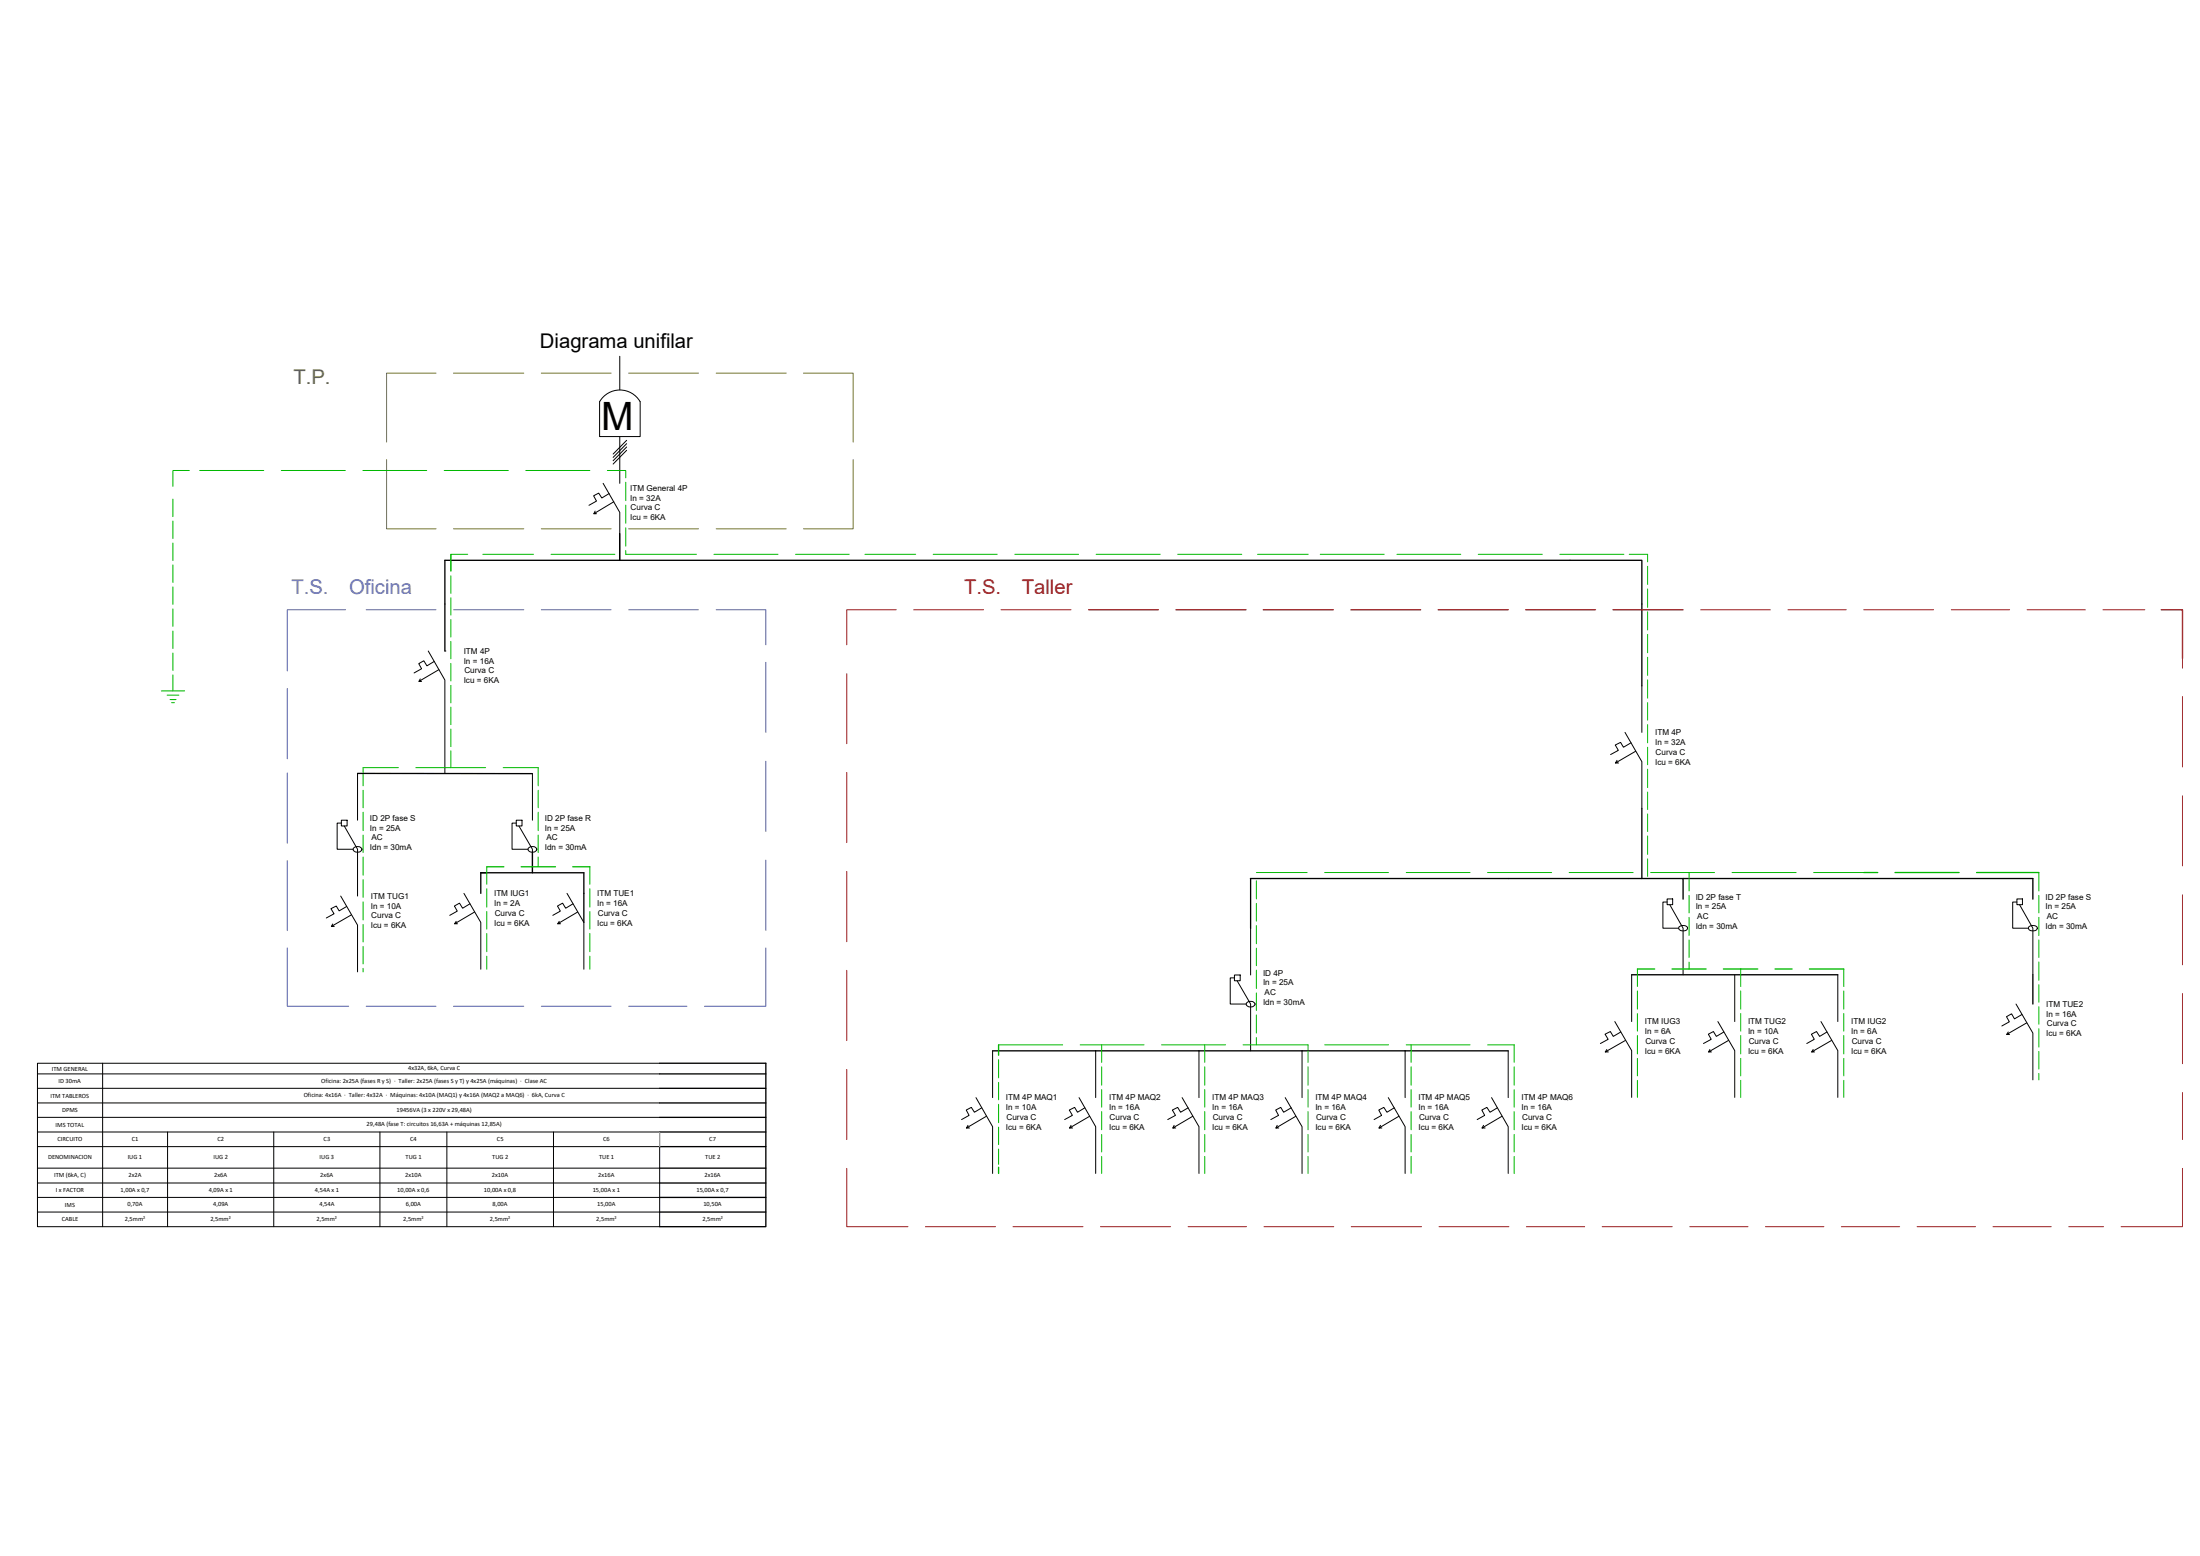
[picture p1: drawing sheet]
<svg xmlns="http://www.w3.org/2000/svg" width="420mm" height="297mm" viewBox="0 0 420 297" stroke-linecap="round" stroke-linejoin="round" font-family="sans-serif">
<!-- layer: Medidor -->
<path d="M114.5 76.7v6.6h7.8v-6.6M114.5 76.7a4.5 4.5 0 0 1 7.7 0" fill="none" stroke="#000" stroke-width=".19"/>
<!-- layer: T+S+R+N -->
<g fill="none" stroke="#000" stroke-width=".19">
<path d="M118.4 68v6.4M118.4 83.3v9M313.6 130.9v8.9M68.3 147.6v9M101.7 147.6v9M311.6 186.1v8.9M331.3 186.1v8.9M351 186.1v8.9M189.6 200.6v8.9M209.3 200.6v8.9M229 200.6v8.9M248.7 200.6v8.9"/>
<path d="M268.4 200.6v8.9M288 200.6v8.9"/>
</g>
<!-- layer: Termica -->
<g fill="none" stroke="#000" stroke-width=".19">
<path d="M113.7 97.6l-.3 .5M115.2 92.3l3.2 5.5v9.2v-5.2M116.3 94.2l-1.4 .9-.6-1-.9 .5 .5 1.1-1.4 .8M117.2 95.8l-3.8 2.3h.5M80.3 129.6l-.3 .5M81.8 124.3l3.2 5.5v17.8M82.9 126.3l-1.4 .8-.6-1-.9 .6 .5 1-1.4 .8M83.8 127.8l-3.8 2.3h.5M310.3 139.8l3.3 5.6v8.9M308.8 145.1l-.3 .6M311.5 141.8l-1.5 .8-.5-.9-1 .5 .6 1-1.5 .8M312.4 143.4l-3.9 2.3h.6"/>
<path d="M63.5 176.4l-.2 .5M65.1 171.1l3.2 5.5v8.9M66.2 173l-1.4 .9-.6-.9-1 .5 .6 .9-1.5 .8M67.1 174.7l-3.8 2.2h.5M87.1 175.9l-.3 .4M88.6 170.5l3.2 5.6v8.9M89.7 172.5l-1.4 .9-.5-1-1 .6 .5 .9-1.4 .8M90.6 174.1l-3.8 2.2h.6M106.8 175.9l-.3 .4M108.3 170.5l3.2 5.6v8.9M109.4 172.5l-1.4 .9-.6-1-.9 .6 .5 .9-1.4 .8M110.3 174.1l-3.8 2.2h.6"/>
<path d="M238.8 177.2v8.9M308.4 195l3.2 5.6v8.9M309.5 197l-1.4 .9-.5-1-1.1 .5 .6 1-1.5 .8M310.4 198.6l-3.8 2.2h.6M328.1 195l3.2 5.6v8.9M329.2 197l-1.4 .9-.6-1-.9 .5 .5 1-1.5 .8M330.1 198.6l-3.8 2.2h.6M347.8 195l3.2 5.6v8.9M348.9 197l-1.4 .9-.6-1-1 .5 .6 1-1.4 .8M349.8 198.6l-3.8 2.2h.5M383.5 197l-.3 .5M385 191.7l3.2 5.5v8.9"/>
<path d="M386.2 193.7l-1.5 .8-.5-1-1 .6 .6 1-1.5 .8M387.1 195.3l-3.9 2.2h.6M184.9 214.8l-.3 .5M186.4 209.5l3.2 5.6v8.9M187.5 211.5l-1.4 .8-.6-.9-1 .5 .6 1-1.5 .8M188.4 213.1l-3.8 2.2h.6M204.6 214.8l-.3 .5M206.1 209.5l3.2 5.6v8.9M207.2 211.5l-1.4 .8-.6-.9-1 .5 .6 1-1.5 .8M208.1 213.1l-3.8 2.2h.6M224.2 214.8l-.2 .5M225.8 209.5l3.2 5.6v8.9"/>
<path d="M226.9 211.5l-1.4 .8-.6-.9-1 .5 .6 1-1.5 .8M227.8 213.1l-3.8 2.2h.5M243.9 214.8l-.2 .5M245.4 209.5l3.3 5.6v8.9M246.6 211.5l-1.4 .8-.6-.9-1 .5 .6 1-1.5 .8M247.5 213.1l-3.8 2.2h.5M263.7 214.8l-.3 .5M265.1 209.5l3.3 5.6v8.9M266.3 211.5l-1.4 .8-.6-.9-1 .5 .6 1-1.5 .8M267.2 213.1l-3.8 2.2h.5M283.3 214.8l-.3 .5M284.9 209.5l3.1 5.6v8.9"/>
<path d="M286 211.5l-1.4 .8-.6-.9-1 .5 .5 1-1.4 .8M286.9 213.1l-3.9 2.2h.6M306.9 200.3l-.3 .5M326.6 200.3l-.3 .5M346.3 200.3l-.3 .5"/>
</g>
<!-- layer: Diferencial -->
<g fill="none" stroke="#000" stroke-width=".19">
<path d="M85 124.3h.1M65.2 156.6h1.1v1.1h-1.1zM65.2 157.1h-.8v5h3M65.7 157.7l2.6 4.4v9M98.6 156.6h1.1v1.1h-1.1zM98.6 157.1h-.8v5h3M99.1 157.7l2.6 4.4v4.5M67.5 162a1.01 1.01 0 0 1 1.6 .1 .92 .92 0 0 1-.8 .6 .92 .92 0 0 1-.9-.6zM100.9 162a1.01 1.01 0 0 1 1.6 .1 .92 .92 0 0 1-.8 .6 .92 .92 0 0 1-.9-.6zM318.4 171.6h1v1.1h-1zM318.4 172.2h-.8v5h3M318.9 172.7l2.5 4.5v8.9"/>
<path d="M320.6 177a1.03 1.03 0 0 1 1.7 .2 .95 .95 0 0 1-.9 .5 .95 .95 0 0 1-.8-.5zM385.2 171.6h1v1.1h-1zM385.2 172.2h-.8v5h3M385.7 172.7l2.5 4.5v8.9M387.6 176.9l.8-.2a.56 .56 0 0 1 .6 .7 1.01 1.01 0 0 1-1.6-.2zM235.8 186.1h1.1v1.1h-1.1zM235.8 186.7h-.9v5h3.1M236.3 187.2l2.5 4.5v8.9M238 191.5a1.01 1.01 0 0 1 1.7 .2 .92 .92 0 0 1-.9 .5 .92 .92 0 0 1-.8-.5z"/>
</g>
<!-- layer: Tierra -->
<g fill="none" stroke="#00b800" stroke-width=".19">
<path d="M33 95.3v3.3M33 99.5v3.3M36.2 89.8h-3.2v3.1M38.1 89.8h12.3M53.7 89.8h12.3M69.3 89.8h12.2M84.8 89.8h12.3M100.4 89.8h12.2M116 89.8h3.5v1.4M119.5 92.1v3.5M119.5 96.4v3.5M33 103.7v3.3"/>
<path d="M33 107.9v3.3M33 112v3.4M33 116.2v3.4M86.1 105.8v3.3M86.1 109.9v3.4M86.1 114.1v3.3M86.1 118.3v3.3M89.3 105.8h-3.2v3.2M92.2 105.8h9.7M105.2 105.8h12.2M119.5 105.1v.7h13.5M119.5 100.7v3.6"/>
<path d="M136.4 105.8h12.2M151.9 105.8h10.3M165.2 105.8h9.7M178.2 105.8h12.3M193.8 105.8h12.2M209.3 105.8h12.3M224.9 105.8h12.3M240.2 105.8h9.7M252.1 105.8h12.3M266.8 105.8h12.2M282.3 105.8h12.3M297.9 105.8h12.2"/>
<path d="M311.1 105.8h3.6v1.5M314.7 108.1v3.5M314.7 112.4v3.5M314.7 116.8v3.5M30.8 131.9h4.5M31.9 132.7h2.3M32.5 133.5h1.1M32.8 134.1h.5M33 120.5v3.3M33 124.7v3.3M33 128.8v3.1M86.1 122.5v3.3"/>
<path d="M86.1 126.6v3.4M86.1 130.8v3.4M86.1 135v3.3M86.1 139.2v3.3M314.7 121.1v3.5M314.7 125.5v3.4M314.7 129.8v3.5M314.7 134.1v3.4M314.7 138.3v3.5M69.3 150.9v3.3M69.3 155.1v3.5M69.3 159.4v3.4"/>
<path d="M76.1 146.5h-6.8v3.5M79.4 146.5h13.4M86.1 143.3v3.2M96.1 146.5h6.7v3.5M102.8 150.9v3.3M102.8 155.1v3.5M102.8 159.4v3.4M314.7 142.6v3.4M314.7 146.8v3.6M314.7 151.2v3.3M314.7 155.4v3.3M314.7 159.6v3.5"/>
<path d="M69.3 163.6v3.5M69.3 167.9v3.4M69.3 172.2v3.4M69.3 176.5v3.3M93 165.5v3.3M93 169.7v3.5M93 174v3.4M93 178.2v3.5M102.8 163.6v1.9M112.6 165.5v3.3M112.6 169.7v3.5M112.6 174v3.4"/>
<path d="M112.6 178.2v3.5M239.9 168.1v3.5M239.9 172.5v3.3M239.9 176.7v3.5M239.9 166.6h9.7M253 166.6h12.2M268.6 166.6h12.2M284.1 166.6h12.2M299.7 166.6h12.2M314.7 163.9v3.4M315.3 166.6h12.1M322.6 166.6v3.5"/>
<path d="M322.6 170.9v3.4M322.6 175.1v3.5M322.6 179.4v3.4M330.8 166.6h12.2M346.4 166.6h9.6M389.4 166.6v3.5M389.4 170.9v3.4M389.4 175.1v3.5M389.4 179.4v3.4M69.3 180.7v3.3M69.3 184.9v.6M93 182.5v2.5"/>
<path d="M112.6 182.5v2.5M190.7 199.5h12.2M206.3 199.5h12.2M210.4 199.5v3.3M221.8 199.5h12.3M230.1 199.5v3.3M237.4 199.5h12.4v3.3M239.9 181v3.3M239.9 185.2v3.5M239.9 189.6v3.3M239.9 193.7v3.5M239.9 198.1v1.4"/>
<path d="M253 199.5h12.2M268.6 199.5h12.2M269.5 199.5v3.3M284.1 199.5h5.1v3.3M312.7 185v3.3M312.7 189.2v3.4M312.7 193.5v3.3M312.7 197.7v3.5M322.6 183.7v1.3M332.4 185v3.3M332.4 189.2v3.4M332.4 193.5v3.3"/>
<path d="M332.4 197.7v3.5M352.1 185v3.3M352.1 189.2v3.4M352.1 193.5v3.3M352.1 197.7v3.5M389.4 183.6v3.5M389.4 188v3.3M389.4 192.2v3.3M389.4 196.4v3.5M190.7 202.3v3.5M190.7 206.6v3.4M190.7 210.8v3.5"/>
<path d="M190.7 215.2v3.3M190.7 219.4v2.9M210.4 203.7v3.5M210.4 208v3.4M210.4 212.2v3.5M210.4 216.6v3.3M230.1 203.7v3.5M230.1 208v3.4M230.1 212.2v3.5M230.1 216.6v3.3M249.8 203.7v3.5M249.8 208v3.4"/>
<path d="M249.8 212.2v3.5M249.8 216.6v3.3M269.5 203.7v3.5M269.5 208v3.4M269.5 212.2v3.5M269.5 216.6v3.3M289.2 203.7v3.5M289.2 208v3.4M289.2 212.2v3.5M289.2 216.6v3.3M312.7 202v3.4M312.7 206.2v3.3"/>
<path d="M332.4 202v3.4M332.4 206.2v3.3M352.1 202v3.4M352.1 206.2v3.3M389.4 200.7v3.4M389.4 204.9v1.2M210.4 220.8v3.2M230.1 220.8v3.2M249.8 220.8v3.2M269.5 220.8v3.2M289.2 220.8v3.2"/>
</g>
<!-- layer: Fases -->
<path d="M119.7 84.1l-2.6 2.6M119.7 84.7l-2.6 2.6M119.7 85.3l-2.6 2.7M119.7 86l-2.6 2.6" fill="none" stroke="#000" stroke-width=".19"/>
<!-- layer: T.S. Oficina -->
<g fill="none" stroke="#5d67af" stroke-width=".19">
<path d="M66 116.4h-11.1v11.7M69.9 116.4h13.4M86.6 116.4h13.4M103.4 116.4h13.3M120.1 116.4h13.3M136.8 116.4h9.5v6.7M54.9 131.4v13.5M146.3 126.4v13.4M54.9 147.6v13.4M146.3 145.3v13.4M54.9 164.3v13.4M146.3 164.2v13.4"/>
<path d="M54.9 181v11.1h11.7M69.9 192.1h13.4M86.6 192.1h13.4M103.4 192.1h13.3M120.1 192.1h11.1M146.3 181v11.1h-11.8"/>
</g>
<!-- layer: T.P. -->
<path d="M83.3 71.2h-9.5v13.2M86.6 71.2h13.4M103.4 71.2h13.3M120.1 71.2h13.3M136.8 71.2h13.4M153.5 71.2h9.4v13.2M73.8 87.7v13.3h9.5M162.9 87.7v13.3h-9.4M86.6 101h13.4M103.4 101h13.3M120.1 101h13.3M136.8 101h13.4" fill="none" stroke="#72742f" stroke-width=".19"/>
<!-- layer: T+S+R+N -->
<g fill="none" stroke="#000" stroke-width=".25">
<path d="M85 124.3v-17.3h228.6v23.9M68.3 147.6l33.3 .1M313.6 154.3v13.4M91.8 166.6h19.7v3.9M91.8 166.6v3.9M91.8 166.6h1.1M321.4 171.6v-3.9h-82.6v9.5M321.4 167.7h66.8v3.9M311.6 186.1h39.4M388.2 186.1v5.6M126 203h20.3v31.2h-20.3M126 216.1h20.3"/>
<path d="M126 218.9h20.3M126 213.3h20.3M126 210.6h20.3M126 207.8h20.3M126 205h20.3M189.6 200.6h98.4M126 223h20.3M126 225.8h20.3M126 228.6h20.3M126 231.4h20.3"/>
</g>
<!-- layer: Diferencial -->
<path d="M101.7 162.7v3.9" fill="none" stroke="#000" stroke-width=".25"/>
<!-- layer: Termica -->
<path d="M111.5 170.5v5.6" fill="none" stroke="#000" stroke-width=".25"/>
<!-- layer: T.S. Taller -->
<g fill="none" stroke="#991b1e" stroke-width=".19">
<path d="M171.2 116.4h-9.5v6.7M174.5 116.4h13.3M191.2 116.4h13.4M324.8 116.4h13.3M341.5 116.4h11.1M355.9 116.4h13.4M372.7 116.4h11.1M387.1 116.4h11.2M401.6 116.4h8M416.8 116.4v11.1M161.7 128.6v13.4M416.8 133v13.4"/>
<path d="M161.7 147.5v13.4M416.8 151.9v13.4M161.7 166.4v13.4M416.8 170.8v13.4M161.7 185.2v13.5M416.8 189.7v13.4M161.7 204.2v13.3M416.8 208.6v8.9M161.7 223v11.2h11.7M176.7 234.2h13.4M193.5 234.2h13.3M210.2 234.2h13.4"/>
<path d="M226.9 234.2h11.1M241.4 234.2h13.3M258.1 234.2h13.4M274.8 234.2h13.4M291.5 234.2h11.1M306 234.2h13.4M322.7 234.2h11.1M337.2 234.2h11.1M351.7 234.2h11.1M366.1 234.2h11.2M380.6 234.2h11.2M395.1 234.2h6.6"/>
<path d="M416.8 223v11.2h-11.7"/>
</g>
<!-- layer: Tierra -->
<g fill="none" stroke="#00b800" stroke-width=".25">
<path d="M93 165.5h3.2M99.5 165.5h6.6M109.4 165.5h3.2M356 166.6h2.6M361.9 166.6h12.2M377.5 166.6h11.9M190.7 199.5v2M312.7 185h3.3M319.3 185h6.5M329.1 185h6.6M339 185h3.3M345.6 185h6.5"/>
<path d="M190.7 222.8v1.2"/>
</g>
<!-- layer: PDF_Geometry -->
<g fill="none" stroke="#000" stroke-width=".19">
<path d="M7.2 205h118.8M7.2 207.8h118.8M7.2 210.6h118.8M7.2 213.3h118.8M7.2 216.1h118.8M19.6 203v31.2M32 216.1v18.1M52.3 216.1v18.1M72.6 216.1v18.1M85.3 216.1v18.1M105.7 216.1v18.1M126 203h-118.8v31.2h118.8v-15.3h-118.8"/>
<path d="M7.2 223h118.8M7.2 225.8h118.8M7.2 228.6h118.8M7.2 231.4h118.8"/>
</g>
<path d="M126 216.1v2.8" fill="none" stroke="#979797" stroke-width=".25"/>
<!-- layer: T.S. Taller -->
<path d="M207.9 116.4h13.3M224.6 116.4h13.4M241.3 116.4h13.3M258 116.4h13.3M274.7 116.4h13.3M291.4 116.4h13.3M308.1 116.4h13.3M412.7 116.4h4.1v9.3" fill="none" stroke="#991b1e" stroke-width=".25"/>
<text font-size="7.5" x="114.8" y="82.1">M</text>
<text font-size="3.9" x="103.1" y="66.4">Diagrama unifilar</text>
<text font-size="3.9" fill="#72742f" x="56" y="73.4">T.P.</text>
<g font-size="3.9" fill="#5d67af">
<text x="55.7" y="113.4">T.S.</text>
<text x="66.7" y="113.4">Oficina</text>
</g>
<g font-size="3.9" fill="#991b1e">
<text x="184.1" y="113.4">T.S.</text>
<text x="195.2" y="113.4">Taller</text>
</g>
<g font-size="1.6">
<text x="120.4" y="93.7">ITM General 4P</text>
<text x="120.4" y="95.6">In = 32A</text>
<text x="120.4" y="99.3">Icu = 6KA</text>
<text x="120.4" y="97.4">Curva C</text>
<text x="88.6" y="124.8">ITM 4P</text>
<text x="88.6" y="126.7">In = 16A</text>
<text x="88.6" y="130.4">Icu = 6KA</text>
<text x="88.7" y="128.6">Curva C</text>
<text x="316.1" y="140.4">ITM 4P</text>
<text x="316.1" y="142.2">In = 32A</text>
<text x="316.1" y="146">Icu = 6KA</text>
<text x="316.2" y="144.1">Curva C</text>
<text x="70.7" y="156.7">ID 2P fase S</text>
<text x="70.7" y="158.6">In = 25A</text>
<text x="71" y="160.4">AC</text>
<text x="104.1" y="156.7">ID 2P fase R</text>
<text x="104.1" y="158.6">In = 25A</text>
<text x="104.4" y="160.4">AC</text>
<text x="70.7" y="162.3">Idn = 30mA</text>
<text x="104.1" y="162.3">Idn = 30mA</text>
<text x="70.8" y="171.6">ITM TUG1</text>
<text x="70.8" y="173.5">In = 10A</text>
<text x="94.4" y="171.1">ITM IUG1</text>
<text x="94.4" y="173">In = 2A</text>
<text x="114" y="171.1">ITM TUE1</text>
<text x="114" y="173">In = 16A</text>
<text x="323.8" y="171.7">ID 2P fase T</text>
<text x="323.8" y="173.6">In = 25A</text>
<text x="390.7" y="171.7">ID 2P fase S</text>
<text x="390.7" y="173.6">In = 25A</text>
<text x="70.8" y="177.2">Icu = 6KA</text>
<text x="70.9" y="175.3">Curva C</text>
<text x="94.4" y="176.7">Icu = 6KA</text>
<text x="94.5" y="174.8">Curva C</text>
<text x="114" y="176.7">Icu = 6KA</text>
<text x="114.2" y="174.8">Curva C</text>
<text x="323.8" y="177.4">Idn = 30mA</text>
<text x="324.1" y="175.5">AC</text>
<text x="390.7" y="177.4">Idn = 30mA</text>
<text x="390.9" y="175.5">AC</text>
<text x="241.2" y="186.3">ID 4P</text>
<text x="241.2" y="188.1">In = 25A</text>
<text x="241.2" y="191.9">Idn = 30mA</text>
<text x="241.5" y="190">AC</text>
<text x="314.2" y="195.6">ITM IUG3</text>
<text x="314.2" y="197.4">In = 6A</text>
<text x="333.8" y="195.6">ITM TUG2</text>
<text x="333.8" y="197.4">In = 10A</text>
<text x="353.5" y="195.6">ITM IUG2</text>
<text x="353.5" y="197.4">In = 6A</text>
<text x="390.8" y="192.2">ITM TUE2</text>
<text x="390.8" y="194.1">In = 16A</text>
<text x="390.8" y="197.9">Icu = 6KA</text>
<text x="390.9" y="195.9">Curva C</text>
<text x="314.2" y="201.2">Icu = 6KA</text>
<text x="314.2" y="199.3">Curva C</text>
<text x="333.8" y="201.2">Icu = 6KA</text>
<text x="334" y="199.3">Curva C</text>
<text x="353.5" y="201.2">Icu = 6KA</text>
<text x="353.7" y="199.3">Curva C</text>
<text x="192.1" y="210">ITM 4P MAQ1</text>
<text x="192.1" y="211.9">In = 10A</text>
<text x="192.1" y="215.7">Icu = 6KA</text>
<text x="192.2" y="213.8">Curva C</text>
<text x="211.8" y="210">ITM 4P MAQ2</text>
<text x="211.8" y="211.9">In = 16A</text>
<text x="211.8" y="215.7">Icu = 6KA</text>
<text x="211.9" y="213.8">Curva C</text>
<text x="231.5" y="210">ITM 4P MAQ3</text>
<text x="231.5" y="211.9">In = 16A</text>
<text x="231.5" y="215.7">Icu = 6KA</text>
<text x="231.6" y="213.8">Curva C</text>
<text x="251.2" y="210">ITM 4P MAQ4</text>
<text x="251.2" y="211.9">In = 16A</text>
<text x="251.2" y="215.7">Icu = 6KA</text>
<text x="251.3" y="213.8">Curva C</text>
<text x="270.9" y="210">ITM 4P MAQ5</text>
<text x="270.9" y="211.9">In = 16A</text>
<text x="270.9" y="215.7">Icu = 6KA</text>
<text x="271" y="213.8">Curva C</text>
<text x="290.6" y="210">ITM 4P MAQ6</text>
<text x="290.6" y="211.9">In = 16A</text>
<text x="290.6" y="215.7">Icu = 6KA</text>
<text x="290.7" y="213.8">Curva C</text>
</g>
<g font-size="1.2">
<text x="9.7" y="209.5">ITM TABLEROS</text>
<text x="9.9" y="204.4">ITM GENERAL</text>
<text x="11.2" y="206.8">ID 30mA</text>
<text x="58" y="209.5">Oficina: 4x16A · Taller: 4x32A · Máquinas: 4x10A (MAQ1) y 4x16A (MAQ2 a MAQ6) · 6kA, Curva C</text>
<text x="61.3" y="206.7">Oficina: 2x25A (fases R y S) · Taller: 2x25A (fases S y T) y 4x25A (máquinas) · Clase AC</text>
<text x="77.9" y="204.3">4x32A, 6kA, Curva C</text>
<text x="10.6" y="215.1">IMS TOTAL</text>
<text x="11.9" y="212.3">DPMS</text>
<text x="70" y="215">29,48A (fase T: circuitos 16,63A + máquinas 12,85A)</text>
<text x="75.7" y="212.2">19456VA (3 x 220V x 29,48A)</text>
<text x="9.2" y="221.3">DENOMINACION</text>
<text x="11" y="217.9">CIRCUITO</text>
<text x="24.4" y="221.3">IUG 1</text>
<text x="25.2" y="217.9">C1</text>
<text x="40.8" y="221.3">IUG 2</text>
<text x="41.5" y="217.9">C2</text>
<text x="61" y="221.3">IUG 3</text>
<text x="61.8" y="217.9">C3</text>
<text x="77.5" y="221.3">TUG 1</text>
<text x="78.3" y="217.9">C4</text>
<text x="94" y="221.3">TUG 2</text>
<text x="94.9" y="217.9">C5</text>
<text x="114.4" y="221.3">TUE 1</text>
<text x="115.2" y="217.9">C6</text>
<text x="134.7" y="221.3">TUE 2</text>
<text x="135.5" y="217.9">C7</text>
<text x="10.3" y="224.7">ITM (6kA, C)</text>
<text x="10.7" y="227.6">I x FACTOR</text>
<text x="23" y="227.5">1,00A x 0,7</text>
<text x="24.6" y="224.8">2x2A</text>
<text x="39.9" y="227.5">4,09A x 1</text>
<text x="40.9" y="224.8">2x6A</text>
<text x="60.2" y="227.5">4,54A x 1</text>
<text x="61.2" y="224.8">2x6A</text>
<text x="75.9" y="227.5">10,00A x 0,6</text>
<text x="77.4" y="224.8">2x10A</text>
<text x="92.4" y="227.5">10,00A x 0,8</text>
<text x="93.9" y="224.8">2x10A</text>
<text x="113.2" y="227.5">15,00A x 1</text>
<text x="114.3" y="224.8">2x16A</text>
<text x="133" y="227.5">15,00A x 0,7</text>
<text x="134.5" y="224.8">2x16A</text>
<text x="11.8" y="233.2">CABLE</text>
<text x="12.4" y="230.4">IMS</text>
<text x="23.8" y="233.1">2,5mm²</text>
<text x="24.3" y="230.3">0,70A</text>
<text x="40.2" y="233.1">2,5mm²</text>
<text x="40.7" y="230.3">4,09A</text>
<text x="60.5" y="233.1">2,5mm²</text>
<text x="61" y="230.3">4,54A</text>
<text x="77" y="233.1">2,5mm²</text>
<text x="77.5" y="230.3">6,00A</text>
<text x="93.6" y="233.1">2,5mm²</text>
<text x="94.1" y="230.3">8,00A</text>
<text x="113.9" y="233.1">2,5mm²</text>
<text x="114" y="230.3">15,00A</text>
<text x="134.2" y="233.1">2,5mm²</text>
<text x="134.3" y="230.3">10,50A</text>
</g>
</svg>
